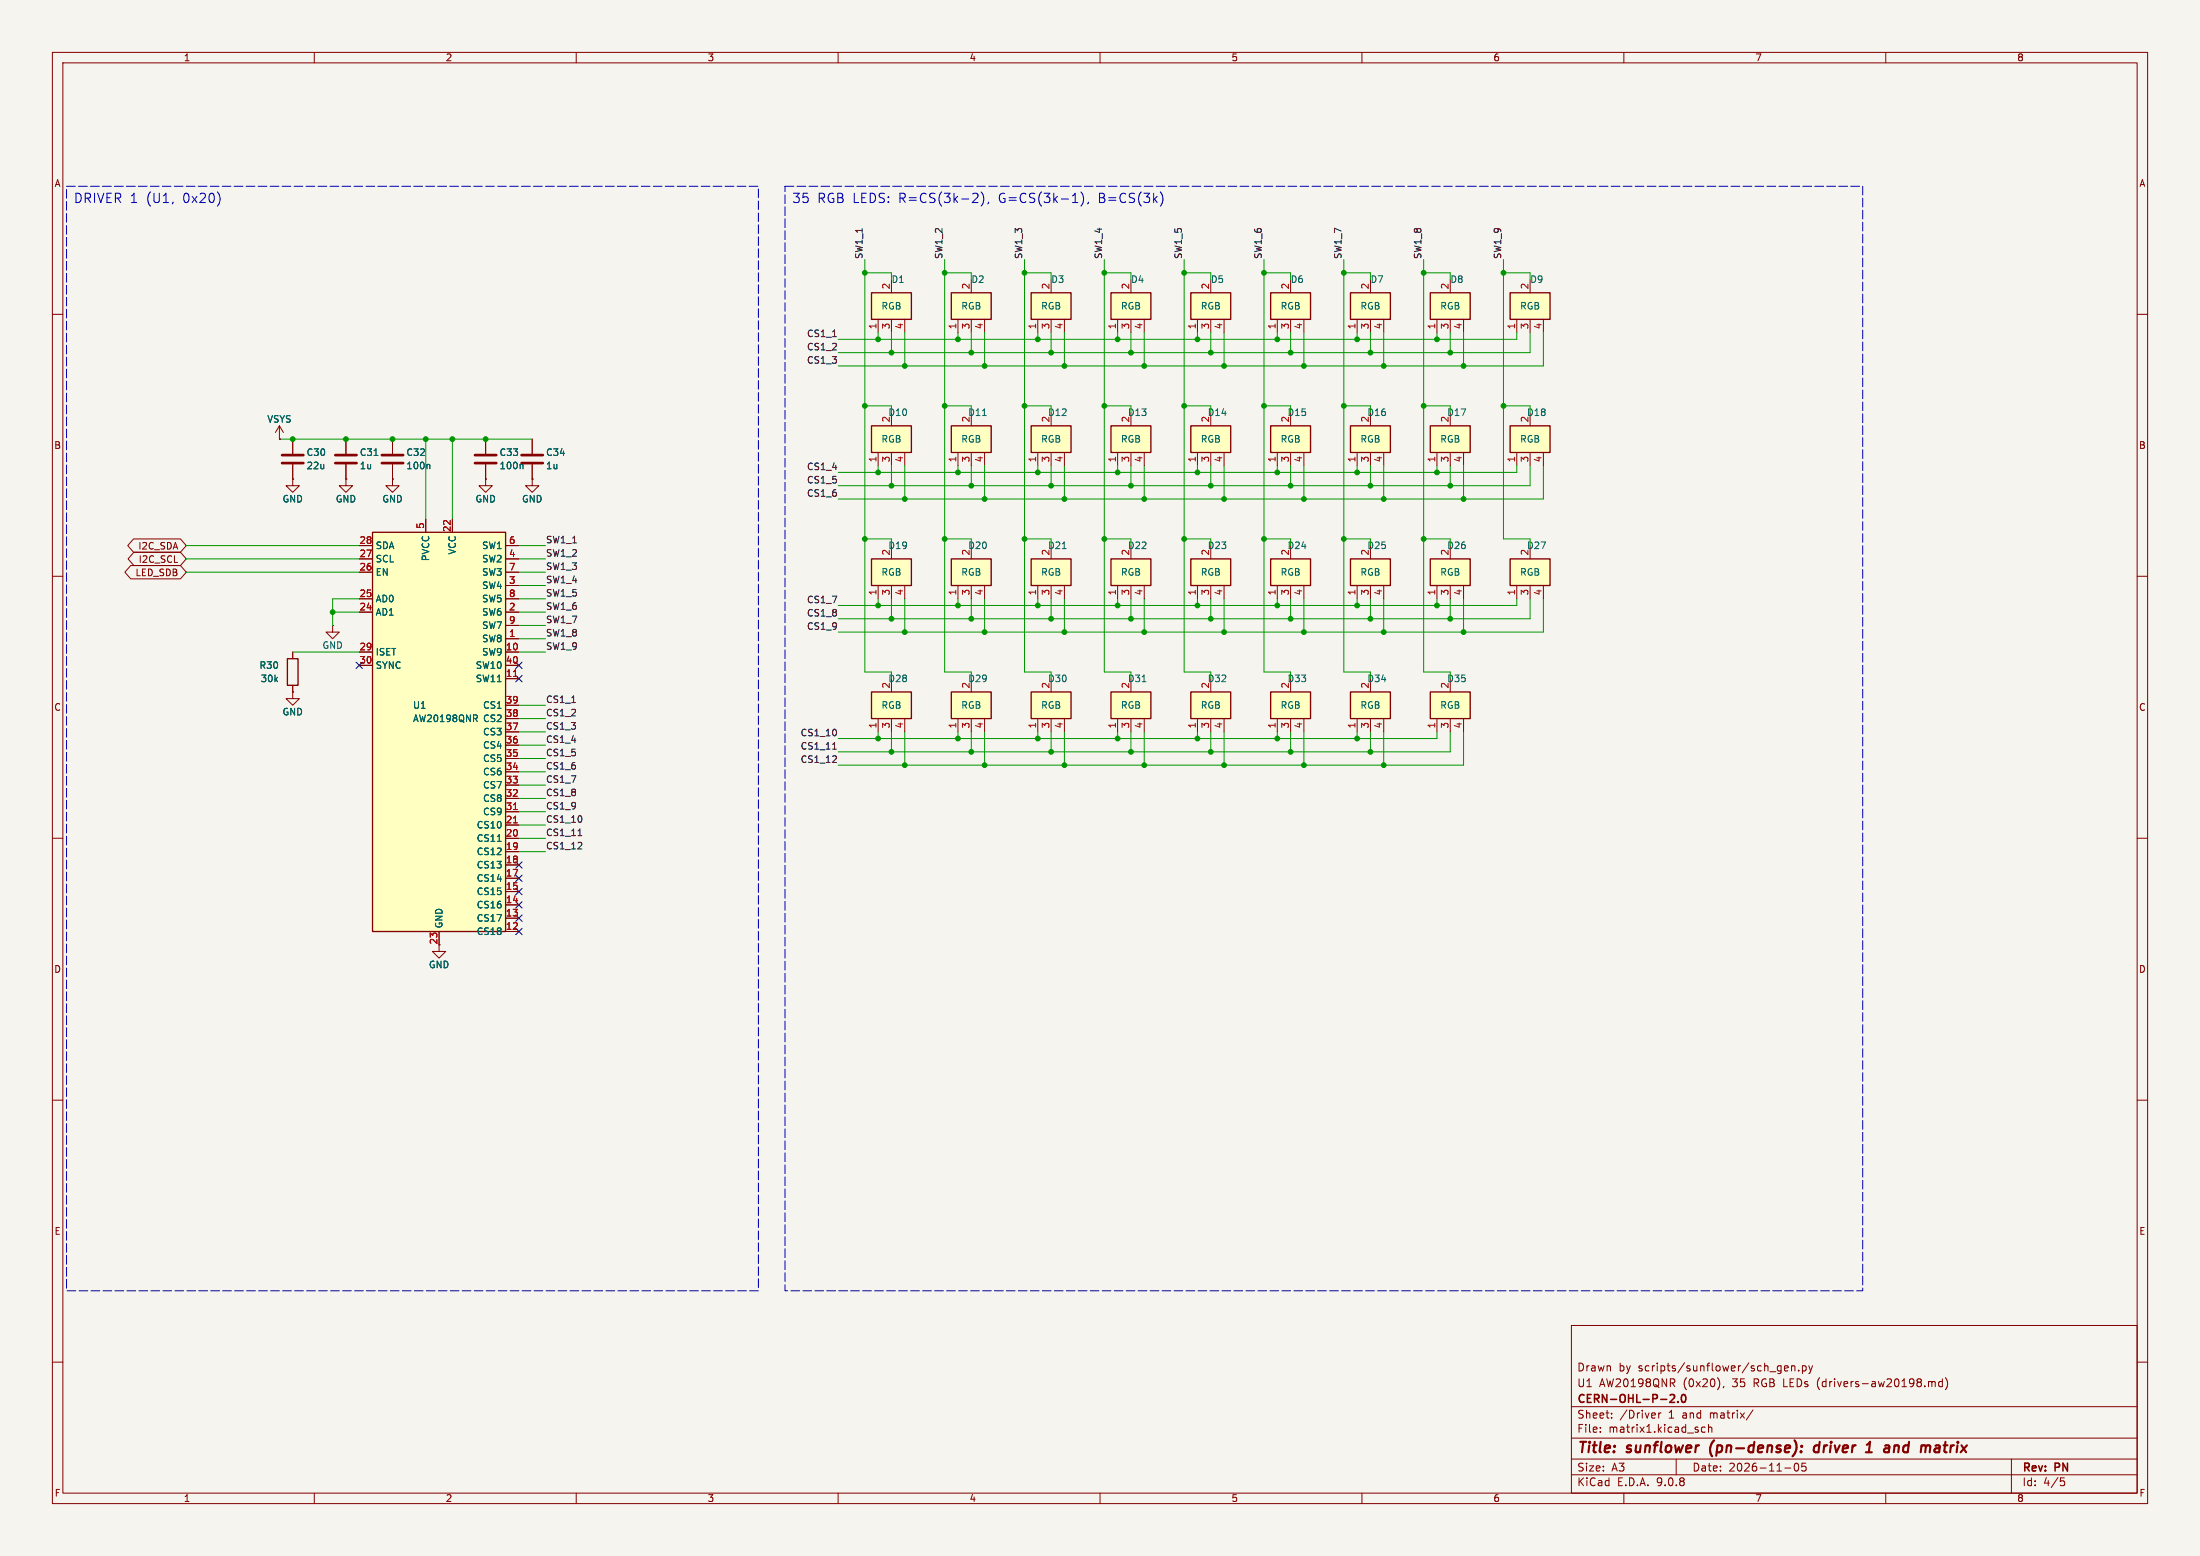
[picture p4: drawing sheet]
<svg xmlns="http://www.w3.org/2000/svg" width="420mm" height="297mm" viewBox="0 0 420 297" stroke-linecap="round" stroke-linejoin="round" font-family="sans-serif">
<path d="M0 0h420v297h-420z" fill="#f5f4ef" stroke="#f5f4ef" stroke-width=".19"/>
<g fill="none" stroke="#840000" stroke-width=".19">
<path d="M10 10h400v277h-400zM12 12h396v273h-396zM60 10v2M110 10v2M160 10v2M210 10v2M260 10v2M310 10v2M360 10v2M10 60h2M408 60h2M74.9 83.8v2.8"/>
<path d="M74.9 88.6v2.8M10 110h2M408 110h2M10 160h2M408 160h2M10 210h2M408 210h2M300 253h108v32h-108zM10 260h2M300 278.5h108M300 274.5h108M300 268.5h108"/>
<path d="M305.5 273.2v.2M305.5 272.5v.1M307.7 270.5v.2M307.7 269.8v.1M316.7 269.7v1M317.1 269.7l-.3 .1-.1 .2M320 278.5v3M325.5 272.5l-.4-.1-.3 .3 .1 .6h.6M326.2 272.5l.2-.1 .3 .1 .1 .9M326.2 271.9v1.5M329.1 264.6l-.2 .3M334.7 269.1l-1.3 1.9"/>
<path d="M340.7 261.2l.7-.2-.1-.2-.4-.1-.2 .2v.7h.6M342 260.8l.2-.1 .4 .1 .1 .9M342 260.7v1M342.7 279.4a.81 .81 0 0 0 .3 1.4l.2-.2 .2-.4-.2-.8M343.4 261.5v.2M344.1 260.8l.4-.1 .3 .3-.1 .6h-.6M344.1 260.7v1.5M344.7 279.3h-.7l-.1 .7 .3-.1h.5l.1 .2-.1 .5-.2 .2-.6-.2M345.3 260.7l.4 1M345.7 261.7l-.4 .5M346 260.7l-.3 1M368.2 263.8l.4-.1 .2 .2"/>
<path d="M368.8 263.9l.2-.2 .4 .1v.9M368.8 263.9v.8M370.8 263.8l-.4-.1-.3 .3 .1 .6h.6M370.8 263.2v1.5M371.4 263a1.72 1.72 0 0 1 0 2.3M384 278.5v6.5M408 260h2M60 285v2M110 285v2M160 285v2M210 285v2M260 285v2"/>
<path d="M300 281.5h108M310 285v2M340.7 280.2h1.2M360 285v2M393.4 282.1h.7M393.5 282.7h.4l.3 .2-.2 .6-.5 .1"/>
</g>
<path d="M326.5 276.3v1.1M343.8 277v.2M344 276l-.1 .2M347.3 276a.66 .66 0 0 0-1 .3l-.1 .5 .2 .3h.8M347.4 275.2l-.3 2M356.2 277.2h1.1M356.8 275.5l.2-.3-.2 2M361.7 275.9l-.2 1.3M362.3 275.9l-.6 .2M370.1 275.9l-.6 .1M370.1 276.4h-.5a.4 .4 0 0 0-.3 .4 .4 .4 0 0 0 .2 .4h.5" fill="none" stroke="#840000" stroke-width=".4"/>
<path d="M318.8 266.3l.6-.1 .2 .1 .1 .3-.9 1.1h.9M320.3 267.5v.2M321.1 266.3l.2-.1a.8 .8 0 0 1 .5 .7 .8 .8 0 0 1-.5 .8l-.2-.2-.1-.4z" fill="none" stroke="#840000" stroke-width=".3"/>
<path d="M72.9 86.9h4.1M72.9 88.4h4.1" fill="none" stroke="#840000" stroke-width=".51"/>
<path d="M81.9 88.6l.2 .2v.7" fill="none" stroke="#006464" stroke-width=".19"/>
<path d="M288.3 55.9h7.6v5.1h-7.6z" fill="#ffffc2"/>
<path d="M288.3 55.9h7.6v5.1h-7.6z" fill="none" stroke="#840000" stroke-width=".25"/>
<g fill="none" stroke="#840000" stroke-width=".19">
<path d="M292.1 53.3v2.6M289.6 61v2.5M292.1 61v2.5M294.6 61v2.5M92.7 91.4v1.3h1.3l-1.3 1.3-1.3-1.3h1.3M92.7 91.4h.1M92.7 83.8v2.8M92.7 88.6v2.8M101.6 91.4v1.3h1.3l-1.3 1.3-1.3-1.3h1.3M101.6 91.4h.1M63.5 119.4v1.3h1.3l-1.3 1.2-1.3-1.2h1.3M63.5 119.4h.1"/>
<path d="M55.9 132.1v1.3h1.2l-1.2 1.2-1.3-1.2h1.3M55.9 132.1h.1M83.8 180.3v1.3h1.3l-1.3 1.3-1.3-1.3h1.3"/>
</g>
<path d="M90.7 86.9h4M90.7 88.4h4" fill="none" stroke="#840000" stroke-width=".51"/>
<path d="M99.7 88.6l.1 .2v.7" fill="none" stroke="#006464" stroke-width=".19"/>
<path d="M71.1 101.6h25.4v76.2h-25.4z" fill="#ffffc2"/>
<path d="M71.1 101.6h25.4v76.2h-25.4zM54.9 125.7h2v5.1h-2z" fill="none" stroke="#840000" stroke-width=".25"/>
<g fill="none" stroke="#840000" stroke-width=".19">
<path d="M66 91.4v1.3h1.3l-1.3 1.3-1.2-1.3h1.2M66 91.4h.1M66 83.8v2.8M66 88.6v2.8M81.3 99.1v2.5M86.4 99.1v2.5M101.6 83.8v2.8M101.6 88.6v2.8M68.6 104.1h2.5M68.6 106.7h2.5M68.6 109.2h2.5M68.6 114.3h2.5"/>
<path d="M68.6 116.8h2.5M96.5 104.1h2.6M96.5 106.7h2.6M96.5 109.2h2.6M96.5 114.3h2.6M96.5 116.8h2.6M96.5 111.8h2.6M96.5 119.4h2.6M55.9 124.5v1.2M55.9 130.8v1.3M68.6 124.5h2.5M68.6 127h2.5"/>
<path d="M96.5 124.5h2.6M96.5 127h2.6M96.5 121.9h2.6M96.5 129.5h2.6M96.5 134.6h2.6M96.5 137.2h2.6M96.5 139.7h2.6M96.5 142.2h2.6M96.5 144.8h2.6M96.5 147.3h2.6M96.5 149.9h2.6M96.5 152.4h2.6"/>
<path d="M96.5 154.9h2.6M96.5 157.5h2.6M83.8 177.8v2.5M96.5 160h2.6M96.5 162.6h2.6M96.5 165.1h2.6M96.5 167.6h2.6M96.5 170.2h2.6M96.5 172.7h2.6M96.5 175.3h2.6M96.5 177.8h2.6"/>
</g>
<path d="M98 129.1h.8M98 154.5h.8M98 157.1h.8" fill="none" stroke="#a90000" stroke-width=".19"/>
<path d="M71.4 86.9h.7M90.7 137.1l.4 .6M90.9 136.5l.2 .2v.3l-.2 .1M94.9 160.6h.8" fill="none" stroke="#006464" stroke-width=".19"/>
<path d="M64 86.9h4.1M64 88.4h4.1M99.6 86.9h4M99.6 88.4h4" fill="none" stroke="#840000" stroke-width=".51"/>
<path d="M181.6 106.7h7.6v5.1h-7.6z" fill="#ffffc2"/>
<path d="M181.6 106.7h7.6v5.1h-7.6z" fill="none" stroke="#840000" stroke-width=".25"/>
<g fill="none" stroke="#840000" stroke-width=".19">
<path d="M53.3 83.8h.1M53.3 81.3l-.7 1.3M53.3 81.3l.8 1.3M53.3 81.3v2.5M55.9 91.4v1.3h1.2l-1.2 1.3-1.3-1.3h1.3M55.9 91.4h.1M55.9 83.8v2.8M55.9 88.6v2.8M74.9 91.4v1.3h1.3l-1.3 1.3-1.2-1.3h1.2M74.9 91.4h.1M182.9 111.8v2.5M185.4 104.1v2.6"/>
<path d="M185.4 111.8v2.5M188 111.8v2.5"/>
</g>
<path d="M53.8 86.9h4.1M53.8 88.4h4.1" fill="none" stroke="#840000" stroke-width=".51"/>
<path d="M166.4 55.9h7.6v5.1h-7.6z" fill="#ffffc2"/>
<path d="M166.4 55.9h7.6v5.1h-7.6z" fill="none" stroke="#840000" stroke-width=".25"/>
<path d="M170.2 53.3v2.6M167.6 61v2.5M170.2 61v2.5M172.7 61v2.5" fill="none" stroke="#840000" stroke-width=".19"/>
<path d="M212.1 106.7h7.6v5.1h-7.6z" fill="#ffffc2"/>
<path d="M212.1 106.7h7.6v5.1h-7.6z" fill="none" stroke="#840000" stroke-width=".25"/>
<path d="M213.4 111.8v2.5M215.9 104.1v2.6M215.9 111.8v2.5M218.4 111.8v2.5" fill="none" stroke="#840000" stroke-width=".19"/>
<path d="M196.8 132.1h7.7v5.1h-7.7z" fill="#ffffc2"/>
<path d="M196.8 132.1h7.7v5.1h-7.7z" fill="none" stroke="#840000" stroke-width=".25"/>
<path d="M198.1 137.2v2.5M200.7 129.5v2.6M200.7 137.2v2.5M203.2 137.2v2.5" fill="none" stroke="#840000" stroke-width=".19"/>
<path d="M166.4 81.3h7.6v5.1h-7.6z" fill="#ffffc2"/>
<path d="M166.4 81.3h7.6v5.1h-7.6z" fill="none" stroke="#840000" stroke-width=".25"/>
<path d="M170.2 78.7v2.6M167.6 86.4v2.5M170.2 86.4v2.5M172.7 86.4v2.5" fill="none" stroke="#840000" stroke-width=".19"/>
<path d="M181.6 132.1h7.6v5.1h-7.6z" fill="#ffffc2"/>
<path d="M181.6 132.1h7.6v5.1h-7.6z" fill="none" stroke="#840000" stroke-width=".25"/>
<path d="M182.9 137.2v2.5M185.4 129.5v2.6M185.4 137.2v2.5M188 137.2v2.5" fill="none" stroke="#840000" stroke-width=".19"/>
<path d="M212.1 132.1h7.6v5.1h-7.6z" fill="#ffffc2"/>
<path d="M212.1 132.1h7.6v5.1h-7.6z" fill="none" stroke="#840000" stroke-width=".25"/>
<path d="M213.4 137.2v2.5M215.9 129.5v2.6M215.9 137.2v2.5M218.4 137.2v2.5" fill="none" stroke="#840000" stroke-width=".19"/>
<path d="M218 130.1h.8" fill="none" stroke="#006464" stroke-width=".19"/>
<path d="M196.8 81.3h7.7v5.1h-7.7z" fill="#ffffc2"/>
<path d="M196.8 81.3h7.7v5.1h-7.7z" fill="none" stroke="#840000" stroke-width=".25"/>
<path d="M200.7 78.7v2.6M198.1 86.4v2.5M200.7 86.4v2.5M203.2 86.4v2.5" fill="none" stroke="#840000" stroke-width=".19"/>
<path d="M196.8 106.7h7.7v5.1h-7.7z" fill="#ffffc2"/>
<path d="M196.8 106.7h7.7v5.1h-7.7z" fill="none" stroke="#840000" stroke-width=".25"/>
<path d="M198.1 111.8v2.5M200.7 104.1v2.6M200.7 111.8v2.5M203.2 111.8v2.5" fill="none" stroke="#840000" stroke-width=".19"/>
<path d="M202.8 104.7h.7" fill="none" stroke="#006464" stroke-width=".19"/>
<path d="M257.8 55.9h7.6v5.1h-7.6z" fill="#ffffc2"/>
<path d="M257.8 55.9h7.6v5.1h-7.6z" fill="none" stroke="#840000" stroke-width=".25"/>
<path d="M261.6 53.3v2.6M259.1 61v2.5M261.6 61v2.5M264.2 61v2.5" fill="none" stroke="#840000" stroke-width=".19"/>
<path d="M181.6 55.9h7.6v5.1h-7.6z" fill="#ffffc2"/>
<path d="M181.6 55.9h7.6v5.1h-7.6z" fill="none" stroke="#840000" stroke-width=".25"/>
<path d="M185.4 53.3v2.6M182.9 61v2.5M185.4 61v2.5M188 61v2.5" fill="none" stroke="#840000" stroke-width=".19"/>
<path d="M288.3 106.7h7.6v5.1h-7.6z" fill="#ffffc2"/>
<path d="M288.3 106.7h7.6v5.1h-7.6z" fill="none" stroke="#840000" stroke-width=".25"/>
<path d="M289.6 111.8v2.5M292.1 104.1v2.6M292.1 111.8v2.5M294.6 111.8v2.5" fill="none" stroke="#840000" stroke-width=".19"/>
<path d="M257.8 106.7h7.6v5.1h-7.6z" fill="#ffffc2"/>
<path d="M257.8 106.7h7.6v5.1h-7.6z" fill="none" stroke="#840000" stroke-width=".25"/>
<path d="M259.1 111.8v2.5M261.6 104.1v2.6M261.6 111.8v2.5M264.2 111.8v2.5" fill="none" stroke="#840000" stroke-width=".19"/>
<path d="M227.3 106.7h7.6v5.1h-7.6z" fill="#ffffc2"/>
<path d="M227.3 106.7h7.6v5.1h-7.6z" fill="none" stroke="#840000" stroke-width=".25"/>
<path d="M228.6 111.8v2.5M231.1 104.1v2.6M231.1 111.8v2.5M233.7 111.8v2.5" fill="none" stroke="#840000" stroke-width=".19"/>
<path d="M242.6 106.7h7.6v5.1h-7.6z" fill="#ffffc2"/>
<path d="M242.6 106.7h7.6v5.1h-7.6z" fill="none" stroke="#840000" stroke-width=".25"/>
<path d="M243.8 111.8v2.5M246.4 104.1v2.6M246.4 111.8v2.5M248.9 111.8v2.5" fill="none" stroke="#840000" stroke-width=".19"/>
<path d="M227.3 132.1h7.6v5.1h-7.6z" fill="#ffffc2"/>
<path d="M227.3 132.1h7.6v5.1h-7.6z" fill="none" stroke="#840000" stroke-width=".25"/>
<path d="M228.6 137.2v2.5M231.1 129.5v2.6M231.1 137.2v2.5M233.7 137.2v2.5" fill="none" stroke="#840000" stroke-width=".19"/>
<path d="M242.6 132.1h7.6v5.1h-7.6z" fill="#ffffc2"/>
<path d="M242.6 132.1h7.6v5.1h-7.6z" fill="none" stroke="#840000" stroke-width=".25"/>
<path d="M243.8 137.2v2.5M246.4 129.5v2.6M246.4 137.2v2.5M248.9 137.2v2.5" fill="none" stroke="#840000" stroke-width=".19"/>
<path d="M273 106.7h7.7v5.1h-7.7z" fill="#ffffc2"/>
<path d="M273 106.7h7.7v5.1h-7.7z" fill="none" stroke="#840000" stroke-width=".25"/>
<path d="M274.3 111.8v2.5M276.9 104.1v2.6M276.9 111.8v2.5M279.4 111.8v2.5" fill="none" stroke="#840000" stroke-width=".19"/>
<path d="M257.8 132.1h7.6v5.1h-7.6z" fill="#ffffc2"/>
<path d="M257.8 132.1h7.6v5.1h-7.6z" fill="none" stroke="#840000" stroke-width=".25"/>
<path d="M259.1 137.2v2.5M261.6 129.5v2.6M261.6 137.2v2.5M264.2 137.2v2.5" fill="none" stroke="#840000" stroke-width=".19"/>
<path d="M257.8 81.3h7.6v5.1h-7.6z" fill="#ffffc2"/>
<path d="M257.8 81.3h7.6v5.1h-7.6z" fill="none" stroke="#840000" stroke-width=".25"/>
<path d="M261.6 78.7v2.6M259.1 86.4v2.5M261.6 86.4v2.5M264.2 86.4v2.5" fill="none" stroke="#840000" stroke-width=".19"/>
<path d="M273 132.1h7.7v5.1h-7.7z" fill="#ffffc2"/>
<path d="M273 132.1h7.7v5.1h-7.7z" fill="none" stroke="#840000" stroke-width=".25"/>
<path d="M274.3 137.2v2.5M276.9 129.5v2.6M276.9 137.2v2.5M279.4 137.2v2.5" fill="none" stroke="#840000" stroke-width=".19"/>
<path d="M288.3 81.3h7.6v5.1h-7.6z" fill="#ffffc2"/>
<path d="M288.3 81.3h7.6v5.1h-7.6z" fill="none" stroke="#840000" stroke-width=".25"/>
<path d="M292.1 78.7v2.6M289.6 86.4v2.5M292.1 86.4v2.5M294.6 86.4v2.5" fill="none" stroke="#840000" stroke-width=".19"/>
<path d="M227.3 81.3h7.6v5.1h-7.6z" fill="#ffffc2"/>
<path d="M227.3 81.3h7.6v5.1h-7.6z" fill="none" stroke="#840000" stroke-width=".25"/>
<path d="M231.1 78.7v2.6M228.6 86.4v2.5M231.1 86.4v2.5M233.7 86.4v2.5" fill="none" stroke="#840000" stroke-width=".19"/>
<path d="M196.8 55.9h7.7v5.1h-7.7z" fill="#ffffc2"/>
<path d="M196.8 55.9h7.7v5.1h-7.7z" fill="none" stroke="#840000" stroke-width=".25"/>
<path d="M200.7 53.3v2.6M198.1 61v2.5M200.7 61v2.5M203.2 61v2.5" fill="none" stroke="#840000" stroke-width=".19"/>
<path d="M242.6 81.3h7.6v5.1h-7.6z" fill="#ffffc2"/>
<path d="M242.6 81.3h7.6v5.1h-7.6z" fill="none" stroke="#840000" stroke-width=".25"/>
<path d="M246.4 78.7v2.6M243.8 86.4v2.5M246.4 86.4v2.5M248.9 86.4v2.5" fill="none" stroke="#840000" stroke-width=".19"/>
<path d="M212.1 55.9h7.6v5.1h-7.6z" fill="#ffffc2"/>
<path d="M212.1 55.9h7.6v5.1h-7.6z" fill="none" stroke="#840000" stroke-width=".25"/>
<path d="M215.9 53.3v2.6M213.4 61v2.5M215.9 61v2.5M218.4 61v2.5" fill="none" stroke="#840000" stroke-width=".19"/>
<path d="M227.3 55.9h7.6v5.1h-7.6z" fill="#ffffc2"/>
<path d="M227.3 55.9h7.6v5.1h-7.6z" fill="none" stroke="#840000" stroke-width=".25"/>
<path d="M231.1 53.3v2.6M228.6 61v2.5M231.1 61v2.5M233.7 61v2.5" fill="none" stroke="#840000" stroke-width=".19"/>
<path d="M166.4 132.1h7.6v5.1h-7.6z" fill="#ffffc2"/>
<path d="M166.4 132.1h7.6v5.1h-7.6z" fill="none" stroke="#840000" stroke-width=".25"/>
<path d="M167.6 137.2v2.5M170.2 129.5v2.6M170.2 137.2v2.5M172.7 137.2v2.5" fill="none" stroke="#840000" stroke-width=".19"/>
<path d="M212.1 81.3h7.6v5.1h-7.6z" fill="#ffffc2"/>
<path d="M212.1 81.3h7.6v5.1h-7.6z" fill="none" stroke="#840000" stroke-width=".25"/>
<path d="M215.9 78.7v2.6M213.4 86.4v2.5M215.9 86.4v2.5M218.4 86.4v2.5" fill="none" stroke="#840000" stroke-width=".19"/>
<path d="M242.6 55.9h7.6v5.1h-7.6z" fill="#ffffc2"/>
<path d="M242.6 55.9h7.6v5.1h-7.6z" fill="none" stroke="#840000" stroke-width=".25"/>
<path d="M246.4 53.3v2.6M243.8 61v2.5M246.4 61v2.5M248.9 61v2.5" fill="none" stroke="#840000" stroke-width=".19"/>
<path d="M166.4 106.7h7.6v5.1h-7.6z" fill="#ffffc2"/>
<path d="M166.4 106.7h7.6v5.1h-7.6z" fill="none" stroke="#840000" stroke-width=".25"/>
<path d="M167.6 111.8v2.5M170.2 104.1v2.6M170.2 111.8v2.5M172.7 111.8v2.5" fill="none" stroke="#840000" stroke-width=".19"/>
<path d="M181.6 81.3h7.6v5.1h-7.6z" fill="#ffffc2"/>
<path d="M181.6 81.3h7.6v5.1h-7.6z" fill="none" stroke="#840000" stroke-width=".25"/>
<path d="M185.4 78.7v2.6M182.9 86.4v2.5M185.4 86.4v2.5M188 86.4v2.5" fill="none" stroke="#840000" stroke-width=".19"/>
<path d="M187.6 79.3h.7" fill="none" stroke="#006464" stroke-width=".19"/>
<path d="M273 55.9h7.7v5.1h-7.7z" fill="#ffffc2"/>
<path d="M273 55.9h7.7v5.1h-7.7z" fill="none" stroke="#840000" stroke-width=".25"/>
<path d="M276.9 53.3v2.6M274.3 61v2.5M276.9 61v2.5M279.4 61v2.5" fill="none" stroke="#840000" stroke-width=".19"/>
<path d="M273 81.3h7.7v5.1h-7.7z" fill="#ffffc2"/>
<path d="M273 81.3h7.7v5.1h-7.7z" fill="none" stroke="#840000" stroke-width=".25"/>
<g fill="none" stroke="#840000" stroke-width=".19">
<path d="M276.9 78.7v2.6M53.3 83.8h.1M55.9 91.4h.1M55.9 83.8v2.8M55.9 88.6v2.8M66 91.4h.1M66 83.8v2.8M66 88.6v2.8M74.9 91.4h.1M74.9 83.8v2.8M74.9 88.6v2.8M81.3 99.1v2.5"/>
<path d="M86.4 99.1v2.5M92.7 91.4h.1M92.7 83.8v2.8M92.7 88.6v2.8M101.6 91.4h.1M101.6 83.8v2.8M101.6 88.6v2.8M274.3 86.4v2.5M276.9 86.4v2.5M279.4 86.4v2.5M25 107.9h9.4l1.2 1.3-1.2 1.3h-9.4l-1.2-1.3zM25.5 102.9h8.9l1.2 1.2-1.2 1.3h-8.9l-1.1-1.3z"/>
<path d="M25.6 105.4h8.8l1.2 1.3-1.2 1.3h-8.8l-1.2-1.3zM68.6 104.1h2.5M68.6 106.7h2.5M68.6 109.2h2.5M68.6 114.3h2.5M68.6 116.8h2.5M96.5 104.1h2.6M96.5 106.7h2.6M96.5 109.2h2.6M96.5 114.3h2.6M96.5 116.8h2.6M96.5 111.8h2.6"/>
<path d="M96.5 119.4h2.6M55.9 132.1h.1M55.9 124.5v1.2M55.9 130.8v1.3M68.6 124.5h2.5M68.6 127h2.5M96.5 124.5h2.6M96.5 127h2.6M96.5 121.9h2.6M96.5 129.5h2.6M96.5 134.6h2.6M96.5 137.2h2.6"/>
<path d="M96.5 139.7h2.6M96.5 142.2h2.6M96.5 144.8h2.6M96.5 147.3h2.6M96.5 149.9h2.6M96.5 152.4h2.6M96.5 154.9h2.6M96.5 157.5h2.6M83.8 177.8v2.5M96.5 160h2.6M96.5 162.6h2.6M96.5 165.1h2.6"/>
<path d="M96.5 167.6h2.6M96.5 170.2h2.6M96.5 172.7h2.6M96.5 175.3h2.6M96.5 177.8h2.6"/>
</g>
<path d="M159 64.3h.7M109.1 134.1h.8M110.3 159.5h.8M158.9 145.5h.8M159 143h.7M159.6 144.4v.4M110.3 162h.8M111 160.9v.4" fill="none" stroke="#0f0f0f" stroke-width=".19"/>
<g fill="none" stroke="#009600" stroke-width=".19">
<path d="M165.1 49.5v78.8h5.1v1.2M165.1 52.1h5.1v1.2M180.3 49.5v78.8h5.1v1.2M180.3 52.1h5.1v1.2M195.6 49.5v78.8h5.1v1.2M195.6 52.1h5.1v1.2M210.8 52.1h5.1v1.2M210.8 49.5v78.8h5.1v1.2M226.1 52.1h5v1.2M226.1 49.5v78.8h5v1.2M241.3 49.5v78.8h5.1v1.2M241.3 52.1h5.1v1.2"/>
<path d="M256.5 49.5v78.8h5.1v1.2M256.5 52.1h5.1v1.2M271.8 52.1h5.1v1.2M271.8 49.5v78.8h5.1v1.2M287 49.5v53.4h5.1v1.2M287 52.1h5.1v1.2M165.1 77.5h5.1v1.2M167.6 63.5v1.3M170.2 63.5v3.8M172.7 63.5v6.4M180.3 77.5h5.1v1.2M182.9 63.5v1.3"/>
<path d="M185.4 63.5v3.8M188 63.5v6.4M195.6 77.5h5.1v1.2M198.1 63.5v1.3M200.7 63.5v3.8M203.2 63.5v6.4M210.8 77.5h5.1v1.2M213.4 63.5v1.3M215.9 63.5v3.8M218.4 63.5v6.4M226.1 77.5h5v1.2M228.6 63.5v1.3"/>
<path d="M231.1 63.5v3.8M233.7 63.5v6.4M241.3 77.5h5.1v1.2M243.8 63.5v1.3M246.4 63.5v3.8M248.9 63.5v6.4M256.5 77.5h5.1v1.2M259.1 63.5v1.3M261.6 63.5v3.8M264.2 63.5v6.4M271.8 77.5h5.1v1.2M274.3 63.5v1.3"/>
<path d="M276.9 63.5v3.8M279.4 63.5v6.4M287 77.5h5.1v1.2M289.6 63.5v1.3h-129.6M292.1 63.5v3.8h-132.1M294.6 63.5v6.4h-134.6M53.3 83.8h48.3M81.3 83.8v15.3M86.4 83.8v15.3M167.6 88.9v1.3M170.2 88.9v3.8M172.7 88.9v6.4"/>
<path d="M182.9 88.9v1.3M185.4 88.9v3.8M188 88.9v6.4M198.1 88.9v1.3M200.7 88.9v3.8M203.2 88.9v6.4M213.4 88.9v1.3M215.9 88.9v3.8M218.4 88.9v6.4M228.6 88.9v1.3M231.1 88.9v3.8M233.7 88.9v6.4"/>
<path d="M243.8 88.9v1.3M246.4 88.9v3.8M248.9 88.9v6.4M259.1 88.9v1.3M261.6 88.9v3.8M264.2 88.9v6.4M274.3 88.9v1.3M276.9 88.9v3.8M279.4 88.9v6.4M289.6 88.9v1.3h-129.6M292.1 88.9v3.8h-132.1M294.6 88.9v6.4h-134.6"/>
<path d="M35.6 109.2h33M35.6 106.7h33M35.6 104.1h33M63.5 116.8h5.1M68.6 114.3h-5.1v5.1M99.1 116.8h5M99.1 114.3h5M99.1 109.2h5M99.1 106.7h5M99.1 104.1h5M99.1 119.4h5M99.1 111.8h5"/>
<path d="M165.1 102.9h5.1v1.2M167.6 114.3v1.3M170.2 114.3v3.8M172.7 114.3v6.4M180.3 102.9h5.1v1.2M182.9 114.3v1.3M185.4 114.3v3.8M188 114.3v6.4M195.6 102.9h5.1v1.2M198.1 114.3v1.3M200.7 114.3v3.8M203.2 114.3v6.4"/>
<path d="M210.8 102.9h5.1v1.2M213.4 114.3v1.3M215.9 114.3v3.8M218.4 114.3v6.4M226.1 102.9h5v1.2M228.6 114.3v1.3M231.1 114.3v3.8M233.7 114.3v6.4M241.3 102.9h5.1v1.2M243.8 114.3v1.3M246.4 114.3v3.8M248.9 114.3v6.4"/>
<path d="M256.5 102.9h5.1v1.2M259.1 114.3v1.3M261.6 114.3v3.8M264.2 114.3v6.4M271.8 102.9h5.1v1.2M274.3 114.3v1.3M276.9 114.3v3.8M279.4 114.3v6.4M289.6 114.3v1.3h-129.6M292.1 114.3v3.8h-132.1M294.6 114.3v6.4h-134.6M55.9 124.5h12.7"/>
<path d="M99.1 124.5h5M99.1 139.7h5M99.1 137.2h5M99.1 134.6h5M99.1 121.9h5M167.6 139.7v1.3M170.2 139.7v3.8M172.7 139.7v6.4M182.9 139.7v1.3M185.4 139.7v3.8M188 139.7v6.4M198.1 139.7v1.3"/>
<path d="M200.7 139.7v3.8M203.2 139.7v6.4M213.4 139.7v1.3M215.9 139.7v3.8M218.4 139.7v6.4M228.6 139.7v1.3M231.1 139.7v3.8M233.7 139.7v6.4M243.8 139.7v1.3M246.4 139.7v3.8M248.9 139.7v6.4M259.1 139.7v1.3"/>
<path d="M261.6 139.7v3.8M264.2 139.7v6.4M274.3 139.7v1.3h-114.3M276.9 139.7v3.8h-116.9M279.4 139.7v6.4h-119.4M99.1 157.5h5M99.1 154.9h5M99.1 152.4h5M99.1 149.9h5M99.1 147.3h5M99.1 144.8h5M99.1 142.2h5"/>
<path d="M99.1 162.6h5M99.1 160h5"/>
</g>
<g fill="none" stroke="#000084" stroke-width=".19">
<path d="M68 126.4l1.2 1.2M69.2 126.4l-1.2 1.2M98.5 126.4l1.2 1.2M98.5 128.9l1.2 1.2M99.7 126.4l-1.2 1.2M99.7 128.9l-1.2 1.2M98.5 167l1.2 1.2M98.5 177.2l1.2 1.2M98.5 174.7l1.2 1.2M98.5 172.1l1.2 1.2M98.5 169.6l1.2 1.2M98.5 164.5l1.2 1.2"/>
<path d="M99.7 167l-1.2 1.2M99.7 177.2l-1.2 1.2M99.7 174.7l-1.2 1.2M99.7 172.1l-1.2 1.2M99.7 169.6l-1.2 1.2M99.7 164.5l-1.2 1.2"/>
</g>
<path d="M41.8 37l.2 .8-.2 1.2M185.9 36.9l.6 .1 .2 .4-.1 .2-1 1.1h1.1M187.3 36.6a2.04 2.04 0 0 1 0 2.7M188.7 38.6l-.1 .3M204.7 38.7h1.1M206.3 36.6a2.04 2.04 0 0 1 0 2.7M207.8 38.6l-.2 .3M221.5 36.6a2.04 2.04 0 0 1 0 2.7" fill="none" stroke="#0000c2" stroke-width=".19"/>
<path d="M12.7 35.6h132.1v210.8h-132.1zM149.9 35.6h205.7v210.8h-205.7z" fill="none" stroke="#0000c2" stroke-width=".19" stroke-dasharray="1.7 .6"/>
<path d="M71.4 86.9h.7M81.9 88.6l.2 .2v.7M99.7 88.6l.1 .2v.7M90.7 137.1l.4 .6M90.9 136.5l.2 .2v.3l-.2 .1M94.9 160.6h.8" fill="none" stroke="#006464" stroke-width=".19"/>
<path d="M98 129.1h.8M98 154.5h.8M98 157.1h.8" fill="none" stroke="#a90000" stroke-width=".19"/>
<g fill="#009600" stroke="#009600" stroke-width=".19">
<circle cx="172.7" cy="95.3" r=".46"/>
<circle cx="165.1" cy="102.9" r=".46"/>
<circle cx="180.3" cy="102.9" r=".46"/>
<circle cx="182.9" cy="115.6" r=".46"/>
<circle cx="185.4" cy="118.1" r=".46"/>
<circle cx="172.7" cy="120.7" r=".46"/>
<circle cx="167.6" cy="141" r=".46"/>
<circle cx="167.6" cy="115.6" r=".46"/>
<circle cx="170.2" cy="118.1" r=".46"/>
<circle cx="182.9" cy="141" r=".46"/>
<circle cx="185.4" cy="143.5" r=".46"/>
<circle cx="170.2" cy="143.5" r=".46"/>
<circle cx="172.7" cy="146.1" r=".46"/>
<circle cx="55.9" cy="83.8" r=".46"/>
<circle cx="66" cy="83.8" r=".46"/>
<circle cx="92.7" cy="83.8" r=".46"/>
<circle cx="81.3" cy="83.8" r=".46"/>
<circle cx="86.4" cy="83.8" r=".46"/>
<circle cx="74.9" cy="83.8" r=".46"/>
<circle cx="172.7" cy="69.9" r=".46"/>
<circle cx="165.1" cy="77.5" r=".46"/>
<circle cx="170.2" cy="92.7" r=".46"/>
<circle cx="182.9" cy="90.2" r=".46"/>
<circle cx="185.4" cy="92.7" r=".46"/>
<circle cx="167.6" cy="90.2" r=".46"/>
<circle cx="167.6" cy="64.8" r=".46"/>
<circle cx="182.9" cy="64.8" r=".46"/>
<circle cx="170.2" cy="67.3" r=".46"/>
<circle cx="165.1" cy="52.1" r=".46"/>
<circle cx="180.3" cy="52.1" r=".46"/>
<circle cx="185.4" cy="67.3" r=".46"/>
<circle cx="180.3" cy="77.5" r=".46"/>
<circle cx="63.5" cy="116.8" r=".46"/>
<circle cx="188" cy="69.9" r=".46"/>
<circle cx="264.2" cy="146.1" r=".46"/>
<circle cx="261.6" cy="118.1" r=".46"/>
<circle cx="276.9" cy="118.1" r=".46"/>
<circle cx="188" cy="120.7" r=".46"/>
<circle cx="203.2" cy="120.7" r=".46"/>
<circle cx="218.4" cy="120.7" r=".46"/>
<circle cx="233.7" cy="120.7" r=".46"/>
<circle cx="248.9" cy="120.7" r=".46"/>
<circle cx="264.2" cy="120.7" r=".46"/>
<circle cx="279.4" cy="120.7" r=".46"/>
<circle cx="241.3" cy="102.9" r=".46"/>
<circle cx="198.1" cy="141" r=".46"/>
<circle cx="213.4" cy="141" r=".46"/>
<circle cx="228.6" cy="141" r=".46"/>
<circle cx="243.8" cy="141" r=".46"/>
<circle cx="259.1" cy="141" r=".46"/>
<circle cx="200.7" cy="143.5" r=".46"/>
<circle cx="215.9" cy="143.5" r=".46"/>
<circle cx="231.1" cy="143.5" r=".46"/>
<circle cx="246.4" cy="143.5" r=".46"/>
<circle cx="261.6" cy="143.5" r=".46"/>
<circle cx="188" cy="146.1" r=".46"/>
<circle cx="203.2" cy="146.1" r=".46"/>
<circle cx="218.4" cy="146.1" r=".46"/>
<circle cx="233.7" cy="146.1" r=".46"/>
<circle cx="248.9" cy="146.1" r=".46"/>
<circle cx="213.4" cy="64.8" r=".46"/>
<circle cx="228.6" cy="64.8" r=".46"/>
<circle cx="243.8" cy="64.8" r=".46"/>
<circle cx="259.1" cy="64.8" r=".46"/>
<circle cx="279.4" cy="69.9" r=".46"/>
<circle cx="195.6" cy="52.1" r=".46"/>
<circle cx="210.8" cy="52.1" r=".46"/>
<circle cx="226.1" cy="52.1" r=".46"/>
<circle cx="241.3" cy="52.1" r=".46"/>
<circle cx="256.5" cy="52.1" r=".46"/>
<circle cx="271.8" cy="52.1" r=".46"/>
<circle cx="287" cy="52.1" r=".46"/>
<circle cx="243.8" cy="90.2" r=".46"/>
<circle cx="259.1" cy="90.2" r=".46"/>
<circle cx="274.3" cy="90.2" r=".46"/>
<circle cx="287" cy="77.5" r=".46"/>
<circle cx="279.4" cy="95.3" r=".46"/>
<circle cx="243.8" cy="115.6" r=".46"/>
<circle cx="259.1" cy="115.6" r=".46"/>
<circle cx="274.3" cy="115.6" r=".46"/>
<circle cx="256.5" cy="102.9" r=".46"/>
<circle cx="271.8" cy="102.9" r=".46"/>
<circle cx="274.3" cy="64.8" r=".46"/>
<circle cx="200.7" cy="67.3" r=".46"/>
<circle cx="215.9" cy="67.3" r=".46"/>
<circle cx="231.1" cy="67.3" r=".46"/>
<circle cx="246.4" cy="67.3" r=".46"/>
<circle cx="261.6" cy="67.3" r=".46"/>
<circle cx="198.1" cy="64.8" r=".46"/>
<circle cx="203.2" cy="69.9" r=".46"/>
<circle cx="218.4" cy="69.9" r=".46"/>
<circle cx="233.7" cy="69.9" r=".46"/>
<circle cx="200.7" cy="92.7" r=".46"/>
<circle cx="215.9" cy="92.7" r=".46"/>
<circle cx="231.1" cy="92.7" r=".46"/>
<circle cx="246.4" cy="92.7" r=".46"/>
<circle cx="261.6" cy="92.7" r=".46"/>
<circle cx="276.9" cy="92.7" r=".46"/>
<circle cx="188" cy="95.3" r=".46"/>
<circle cx="203.2" cy="95.3" r=".46"/>
<circle cx="218.4" cy="95.3" r=".46"/>
<circle cx="233.7" cy="95.3" r=".46"/>
<circle cx="248.9" cy="95.3" r=".46"/>
<circle cx="264.2" cy="95.3" r=".46"/>
<circle cx="198.1" cy="90.2" r=".46"/>
<circle cx="213.4" cy="90.2" r=".46"/>
<circle cx="228.6" cy="90.2" r=".46"/>
<circle cx="210.8" cy="77.5" r=".46"/>
<circle cx="226.1" cy="77.5" r=".46"/>
<circle cx="276.9" cy="67.3" r=".46"/>
<circle cx="248.9" cy="69.9" r=".46"/>
<circle cx="264.2" cy="69.9" r=".46"/>
<circle cx="241.3" cy="77.5" r=".46"/>
<circle cx="256.5" cy="77.5" r=".46"/>
<circle cx="271.8" cy="77.5" r=".46"/>
<circle cx="195.6" cy="77.5" r=".46"/>
<circle cx="198.1" cy="115.6" r=".46"/>
<circle cx="213.4" cy="115.6" r=".46"/>
<circle cx="228.6" cy="115.6" r=".46"/>
<circle cx="195.6" cy="102.9" r=".46"/>
<circle cx="210.8" cy="102.9" r=".46"/>
<circle cx="226.1" cy="102.9" r=".46"/>
<circle cx="200.7" cy="118.1" r=".46"/>
<circle cx="215.9" cy="118.1" r=".46"/>
<circle cx="231.1" cy="118.1" r=".46"/>
<circle cx="246.4" cy="118.1" r=".46"/>
</g>
<g font-size="2.8" fill="#840000">
<text x="301" y="277.9">Title:</text>
<text x="310.6" y="277.9">sunflower</text>
<text x="327.3" y="277.9">(pn-dense):</text>
<text x="348" y="277.9">driver</text>
<text x="358.8" y="277.9">1</text>
<text x="363" y="277.9">and</text>
<text x="370.7" y="277.9">matrix</text>
</g>
<g font-size="2.5" fill="#0000c2">
<text x="14" y="39">DRIVER 1</text>
<text x="27.9" y="39">(U1,</text>
<text x="34.9" y="39">0x20)</text>
<text x="151.1" y="39">35</text>
<text x="156" y="39">RGB LEDS: R=CS(3k-2),</text>
<text x="190.7" y="39">G=CS(3k-1),</text>
<text x="209.9" y="39">B=CS(3k)</text>
</g>
<g font-size="2.1" fill="#840000">
<text x="301" y="262">Drawn</text>
<text x="309" y="262">by</text>
<text x="312.8" y="262">scripts/sunflower/sch_gen.py</text>
<text x="301" y="268.2">CERN-OHL-P-2.0</text>
<text x="301" y="265">U1</text>
<text x="305.3" y="265">AW20198QNR</text>
<text x="321.4" y="265">(0x20),</text>
<text x="330.9" y="265">35</text>
<text x="335" y="265">RGB LEDs</text>
<text x="347.4" y="265">(drivers-aw20198.md)</text>
<text x="301" y="273.7">File:</text>
<text x="301" y="271">Sheet:</text>
<text x="307.1" y="273.7">matrix1.kicad_sch</text>
<text x="309.2" y="271">/Driver</text>
<text x="318.6" y="271">1</text>
<text x="321.3" y="271">and</text>
<text x="326.7" y="271">matrix/</text>
<text x="301" y="281.1">Size:</text>
<text x="307.6" y="281.1">A3</text>
<text x="323" y="281.1">Date:</text>
<text x="330" y="281.1">2026-11-05</text>
<text x="386" y="281.3">Rev:</text>
<text x="392.4" y="281.3">PN</text>
<text x="301" y="283.9">KiCad</text>
<text x="308.7" y="283.9">E.D.A.</text>
<text x="316.3" y="283.9">9.0.8</text>
<text x="386" y="283.9">Id:</text>
<text x="390.1" y="283.9">4/5</text>
</g>
<g font-size="1.8" fill="#840000">
<text x="35" y="11.9">1</text>
<text x="85" y="11.9">2</text>
<text x="135" y="11.9">3</text>
<text x="185" y="11.9">4</text>
<text x="235" y="11.9">5</text>
<text x="285" y="11.9">6</text>
<text x="335" y="11.9">7</text>
<text x="385" y="11.9">8</text>
<text x="10.3" y="35.9">A</text>
<text x="408.3" y="35.9">A</text>
<text x="10.3" y="85.9">B</text>
<text x="408.2" y="85.9">B</text>
<text x="26.3" y="105.1">I2C_SDA</text>
<text x="26.4" y="107.6">I2C_SCL</text>
<text x="25.8" y="110.2">LED_SDB</text>
<text x="10.3" y="135.9">C</text>
<text x="408.2" y="135.9">C</text>
<text x="10.3" y="185.9">D</text>
<text x="83.6" y="180.4" transform="rotate(-90 83.6 180.4)">23</text>
<text x="408.2" y="185.9">D</text>
<text x="10.3" y="235.9">E</text>
<text x="408.3" y="235.9">E</text>
<text x="10.3" y="285.9">F</text>
<text x="35" y="286.9">1</text>
<text x="85" y="286.9">2</text>
<text x="135" y="286.9">3</text>
<text x="185" y="286.9">4</text>
<text x="235" y="286.9">5</text>
<text x="285" y="286.9">6</text>
<text x="335" y="286.9">7</text>
<text x="385" y="286.9">8</text>
<text x="408.3" y="285.9">F</text>
</g>
<g font-size="1.8" fill="#0f0f0f">
<text x="164.8" y="49.5" transform="rotate(-90 164.8 49.5)">SW1_1</text>
<text x="180" y="49.5" transform="rotate(-90 180 49.5)">SW1_2</text>
<text x="195.2" y="49.5" transform="rotate(-90 195.2 49.5)">SW1_3</text>
<text x="210.5" y="49.5" transform="rotate(-90 210.5 49.5)">SW1_4</text>
<text x="225.7" y="49.5" transform="rotate(-90 225.7 49.5)">SW1_5</text>
<text x="241" y="49.5" transform="rotate(-90 241 49.5)">SW1_6</text>
<text x="256.2" y="49.5" transform="rotate(-90 256.2 49.5)">SW1_7</text>
<text x="271.4" y="49.5" transform="rotate(-90 271.4 49.5)">SW1_8</text>
<text x="286.7" y="49.5" transform="rotate(-90 286.7 49.5)">SW1_9</text>
<text x="154" y="64.4">CS1_1</text>
<text x="154" y="67">CS1_2</text>
<text x="154" y="69.5">CS1_3</text>
<text x="154" y="89.8">CS1_4</text>
<text x="154" y="92.4">CS1_5</text>
<text x="154" y="94.9">CS1_6</text>
<text x="104.1" y="103.8">SW1_1</text>
<text x="104.1" y="106.3">SW1_2</text>
<text x="104.1" y="114">SW1_5</text>
<text x="104.1" y="108.9">SW1_3</text>
<text x="104.1" y="111.4">SW1_4</text>
<text x="104.1" y="116.5">SW1_6</text>
<text x="104.1" y="119">SW1_7</text>
<text x="154" y="117.8">CS1_8</text>
<text x="154" y="115.2">CS1_7</text>
<text x="104.1" y="121.6">SW1_8</text>
<text x="104.1" y="124.1">SW1_9</text>
<text x="154" y="120.3">CS1_9</text>
<text x="104.1" y="134.3">CS1_1</text>
<text x="104.1" y="136.8">CS1_2</text>
<text x="104.1" y="139.4">CS1_3</text>
<text x="104.1" y="141.9">CS1_4</text>
<text x="152.7" y="143.2">CS1_11</text>
<text x="152.7" y="140.6">CS1_10</text>
<text x="104.1" y="149.5">CS1_7</text>
<text x="104.1" y="144.4">CS1_5</text>
<text x="104.1" y="147">CS1_6</text>
<text x="152.7" y="145.7">CS1_12</text>
<text x="104.1" y="154.6">CS1_9</text>
<text x="104.1" y="152.1">CS1_8</text>
<text x="104.1" y="157.1">CS1_10</text>
<text x="104.1" y="159.7">CS1_11</text>
<text x="104.1" y="162.2">CS1_12</text>
</g>
<g font-size="1.8" fill="#006464">
<text x="168.2" y="59.3">RGB</text>
<text x="170.1" y="54.2">D1</text>
<text x="183.4" y="59.3">RGB</text>
<text x="185.3" y="54.2">D2</text>
<text x="198.7" y="59.3">RGB</text>
<text x="200.6" y="54.2">D3</text>
<text x="213.9" y="59.3">RGB</text>
<text x="215.8" y="54.2">D4</text>
<text x="229.1" y="59.3">RGB</text>
<text x="231.1" y="54.2">D5</text>
<text x="244.4" y="59.3">RGB</text>
<text x="246.3" y="54.2">D6</text>
<text x="259.6" y="59.3">RGB</text>
<text x="261.5" y="54.2">D7</text>
<text x="274.9" y="59.3">RGB</text>
<text x="276.8" y="54.2">D8</text>
<text x="290.1" y="59.3">RGB</text>
<text x="292" y="54.2">D9</text>
<text x="50.9" y="80.9">VSYS</text>
<text x="169.5" y="79.6">D10</text>
<text x="169.9" y="80.7" transform="rotate(-90 169.9 80.7)">2</text>
<text x="184.7" y="79.6">D11</text>
<text x="185.2" y="80.7" transform="rotate(-90 185.2 80.7)">2</text>
<text x="200" y="79.6">D12</text>
<text x="200.4" y="80.7" transform="rotate(-90 200.4 80.7)">2</text>
<text x="215.2" y="79.6">D13</text>
<text x="215.6" y="80.7" transform="rotate(-90 215.6 80.7)">2</text>
<text x="230.5" y="79.6">D14</text>
<text x="230.9" y="80.7" transform="rotate(-90 230.9 80.7)">2</text>
<text x="245.7" y="79.6">D15</text>
<text x="246.1" y="80.7" transform="rotate(-90 246.1 80.7)">2</text>
<text x="260.9" y="79.6">D16</text>
<text x="261.4" y="80.7" transform="rotate(-90 261.4 80.7)">2</text>
<text x="276.2" y="79.6">D17</text>
<text x="276.6" y="80.7" transform="rotate(-90 276.6 80.7)">2</text>
<text x="291.4" y="79.6">D18</text>
<text x="291.8" y="80.7" transform="rotate(-90 291.8 80.7)">2</text>
<text x="58.4" y="87.2">C30</text>
<text x="58.4" y="89.8">22u</text>
<text x="68.6" y="89.8">1u</text>
<text x="68.6" y="87.2">C31</text>
<text x="77.5" y="89.8">100n</text>
<text x="77.5" y="87.2">C32</text>
<text x="95.3" y="89.8">100n</text>
<text x="95.3" y="87.2">C33</text>
<text x="104.1" y="89.8">1u</text>
<text x="104.1" y="87.2">C34</text>
<text x="168.2" y="84.7">RGB</text>
<text x="183.4" y="84.7">RGB</text>
<text x="198.7" y="84.7">RGB</text>
<text x="213.9" y="84.7">RGB</text>
<text x="229.1" y="84.7">RGB</text>
<text x="244.4" y="84.7">RGB</text>
<text x="259.6" y="84.7">RGB</text>
<text x="274.9" y="84.7">RGB</text>
<text x="290.1" y="84.7">RGB</text>
<text x="53.8" y="96.1">GND</text>
<text x="64" y="96.1">GND</text>
<text x="72.9" y="96.1">GND</text>
<text x="90.7" y="96.1">GND</text>
<text x="99.6" y="96.1">GND</text>
<text x="71.6" y="105">SDA</text>
<text x="71.6" y="107.5">SCL</text>
<text x="82.1" y="107.2" transform="rotate(-90 82.1 107.2)">PVCC</text>
<text x="87.2" y="105.9" transform="rotate(-90 87.2 105.9)">VCC</text>
<text x="91.9" y="105">SW1</text>
<text x="91.9" y="107.5">SW2</text>
<text x="169.5" y="105">D19</text>
<text x="169.9" y="106.1" transform="rotate(-90 169.9 106.1)">2</text>
<text x="184.7" y="105">D20</text>
<text x="185.2" y="106.1" transform="rotate(-90 185.2 106.1)">2</text>
<text x="200" y="105">D21</text>
<text x="200.4" y="106.1" transform="rotate(-90 200.4 106.1)">2</text>
<text x="215.2" y="105">D22</text>
<text x="215.6" y="106.1" transform="rotate(-90 215.6 106.1)">2</text>
<text x="230.5" y="105">D23</text>
<text x="230.9" y="106.1" transform="rotate(-90 230.9 106.1)">2</text>
<text x="245.7" y="105">D24</text>
<text x="246.1" y="106.1" transform="rotate(-90 246.1 106.1)">2</text>
<text x="260.9" y="105">D25</text>
<text x="261.4" y="106.1" transform="rotate(-90 261.4 106.1)">2</text>
<text x="276.2" y="105">D26</text>
<text x="276.6" y="106.1" transform="rotate(-90 276.6 106.1)">2</text>
<text x="291.4" y="105">D27</text>
<text x="291.8" y="106.1" transform="rotate(-90 291.8 106.1)">2</text>
<text x="71.6" y="110.1">EN</text>
<text x="91.9" y="110.1">SW3</text>
<text x="91.9" y="112.6">SW4</text>
<text x="168.2" y="110.1">RGB</text>
<text x="183.4" y="110.1">RGB</text>
<text x="198.7" y="110.1">RGB</text>
<text x="213.9" y="110.1">RGB</text>
<text x="229.1" y="110.1">RGB</text>
<text x="244.4" y="110.1">RGB</text>
<text x="259.6" y="110.1">RGB</text>
<text x="274.9" y="110.1">RGB</text>
<text x="290.1" y="110.1">RGB</text>
<text x="71.6" y="115.2">AD0</text>
<text x="71.6" y="117.7">AD1</text>
<text x="91.9" y="115.2">SW5</text>
<text x="91.9" y="117.7">SW6</text>
<text x="61.5" y="124.1">GND</text>
<text x="71.6" y="125.3">ISET</text>
<text x="91.9" y="120.2">SW7</text>
<text x="91.9" y="122.8">SW8</text>
<text x="91.9" y="125.3">SW9</text>
<text x="49.4" y="127.9">R30</text>
<text x="49.7" y="130.4">30k</text>
<text x="71.6" y="127.9">SYNC</text>
<text x="90.7" y="127.9">SW10</text>
<text x="90.7" y="130.4">SW11</text>
<text x="169.5" y="130.4">D28</text>
<text x="169.9" y="131.5" transform="rotate(-90 169.9 131.5)">2</text>
<text x="184.7" y="130.4">D29</text>
<text x="185.2" y="131.5" transform="rotate(-90 185.2 131.5)">2</text>
<text x="200" y="130.4">D30</text>
<text x="200.4" y="131.5" transform="rotate(-90 200.4 131.5)">2</text>
<text x="215.2" y="130.4">D31</text>
<text x="215.6" y="131.5" transform="rotate(-90 215.6 131.5)">2</text>
<text x="230.5" y="130.4">D32</text>
<text x="230.9" y="131.5" transform="rotate(-90 230.9 131.5)">2</text>
<text x="245.7" y="130.4">D33</text>
<text x="246.1" y="131.5" transform="rotate(-90 246.1 131.5)">2</text>
<text x="260.9" y="130.4">D34</text>
<text x="261.4" y="131.5" transform="rotate(-90 261.4 131.5)">2</text>
<text x="276.2" y="130.4">D35</text>
<text x="276.6" y="131.5" transform="rotate(-90 276.6 131.5)">2</text>
<text x="53.8" y="136.8">GND</text>
<text x="78.7" y="135.5">U1</text>
<text x="92.1" y="135.5">CS1</text>
<text x="168.2" y="135.5">RGB</text>
<text x="183.4" y="135.5">RGB</text>
<text x="198.7" y="135.5">RGB</text>
<text x="213.9" y="135.5">RGB</text>
<text x="229.1" y="135.5">RGB</text>
<text x="244.4" y="135.5">RGB</text>
<text x="259.6" y="135.5">RGB</text>
<text x="274.9" y="135.5">RGB</text>
<text x="78.7" y="138">AW20198QNR</text>
<text x="92.1" y="138">CS2</text>
<text x="92.1" y="140.6">CS3</text>
<text x="92.1" y="143.1">CS4</text>
<text x="92.1" y="145.6">CS5</text>
<text x="92.1" y="148.2">CS6</text>
<text x="92.1" y="150.7">CS7</text>
<text x="92.1" y="153.3">CS8</text>
<text x="92.1" y="155.8">CS9</text>
<text x="90.9" y="158.3">CS10</text>
<text x="90.9" y="160.9">CS11</text>
<text x="90.9" y="163.4">CS12</text>
<text x="90.9" y="166">CS13</text>
<text x="90.9" y="168.5">CS14</text>
<text x="90.9" y="171">CS15</text>
<text x="90.9" y="173.6">CS16</text>
<text x="84.7" y="177.3" transform="rotate(-90 84.7 177.3)">GND</text>
<text x="90.9" y="176.1">CS17</text>
<text x="90.9" y="178.7">CS18</text>
<text x="81.8" y="185">GND</text>
</g>
<g font-size="1.8" fill="#a90000">
<text x="169.9" y="55.3" transform="rotate(-90 169.9 55.3)">2</text>
<text x="185.2" y="55.3" transform="rotate(-90 185.2 55.3)">2</text>
<text x="200.4" y="55.3" transform="rotate(-90 200.4 55.3)">2</text>
<text x="215.6" y="55.3" transform="rotate(-90 215.6 55.3)">2</text>
<text x="230.9" y="55.3" transform="rotate(-90 230.9 55.3)">2</text>
<text x="246.1" y="55.3" transform="rotate(-90 246.1 55.3)">2</text>
<text x="261.4" y="55.3" transform="rotate(-90 261.4 55.3)">2</text>
<text x="276.6" y="55.3" transform="rotate(-90 276.6 55.3)">2</text>
<text x="291.8" y="55.3" transform="rotate(-90 291.8 55.3)">2</text>
<text x="167.4" y="62.9" transform="rotate(-90 167.4 62.9)">1</text>
<text x="169.9" y="62.9" transform="rotate(-90 169.9 62.9)">3</text>
<text x="172.5" y="62.9" transform="rotate(-90 172.5 62.9)">4</text>
<text x="182.6" y="62.9" transform="rotate(-90 182.6 62.9)">1</text>
<text x="185.2" y="62.9" transform="rotate(-90 185.2 62.9)">3</text>
<text x="187.7" y="62.9" transform="rotate(-90 187.7 62.9)">4</text>
<text x="197.9" y="62.9" transform="rotate(-90 197.9 62.9)">1</text>
<text x="200.4" y="62.9" transform="rotate(-90 200.4 62.9)">3</text>
<text x="202.9" y="62.9" transform="rotate(-90 202.9 62.9)">4</text>
<text x="213.1" y="62.9" transform="rotate(-90 213.1 62.9)">1</text>
<text x="215.6" y="62.9" transform="rotate(-90 215.6 62.9)">3</text>
<text x="218.2" y="62.9" transform="rotate(-90 218.2 62.9)">4</text>
<text x="228.3" y="62.9" transform="rotate(-90 228.3 62.9)">1</text>
<text x="230.9" y="62.9" transform="rotate(-90 230.9 62.9)">3</text>
<text x="233.4" y="62.9" transform="rotate(-90 233.4 62.9)">4</text>
<text x="243.6" y="62.9" transform="rotate(-90 243.6 62.9)">1</text>
<text x="246.1" y="62.9" transform="rotate(-90 246.1 62.9)">3</text>
<text x="248.7" y="62.9" transform="rotate(-90 248.7 62.9)">4</text>
<text x="258.8" y="62.9" transform="rotate(-90 258.8 62.9)">1</text>
<text x="261.4" y="62.9" transform="rotate(-90 261.4 62.9)">3</text>
<text x="263.9" y="62.9" transform="rotate(-90 263.9 62.9)">4</text>
<text x="274.1" y="62.9" transform="rotate(-90 274.1 62.9)">1</text>
<text x="276.6" y="62.9" transform="rotate(-90 276.6 62.9)">3</text>
<text x="279.1" y="62.9" transform="rotate(-90 279.1 62.9)">4</text>
<text x="289.3" y="62.9" transform="rotate(-90 289.3 62.9)">1</text>
<text x="291.8" y="62.9" transform="rotate(-90 291.8 62.9)">3</text>
<text x="294.4" y="62.9" transform="rotate(-90 294.4 62.9)">4</text>
<text x="167.4" y="88.3" transform="rotate(-90 167.4 88.3)">1</text>
<text x="169.9" y="88.3" transform="rotate(-90 169.9 88.3)">3</text>
<text x="172.5" y="88.3" transform="rotate(-90 172.5 88.3)">4</text>
<text x="182.6" y="88.3" transform="rotate(-90 182.6 88.3)">1</text>
<text x="185.2" y="88.3" transform="rotate(-90 185.2 88.3)">3</text>
<text x="187.7" y="88.3" transform="rotate(-90 187.7 88.3)">4</text>
<text x="197.9" y="88.3" transform="rotate(-90 197.9 88.3)">1</text>
<text x="200.4" y="88.3" transform="rotate(-90 200.4 88.3)">3</text>
<text x="202.9" y="88.3" transform="rotate(-90 202.9 88.3)">4</text>
<text x="213.1" y="88.3" transform="rotate(-90 213.1 88.3)">1</text>
<text x="215.6" y="88.3" transform="rotate(-90 215.6 88.3)">3</text>
<text x="218.2" y="88.3" transform="rotate(-90 218.2 88.3)">4</text>
<text x="228.3" y="88.3" transform="rotate(-90 228.3 88.3)">1</text>
<text x="230.9" y="88.3" transform="rotate(-90 230.9 88.3)">3</text>
<text x="233.4" y="88.3" transform="rotate(-90 233.4 88.3)">4</text>
<text x="243.6" y="88.3" transform="rotate(-90 243.6 88.3)">1</text>
<text x="246.1" y="88.3" transform="rotate(-90 246.1 88.3)">3</text>
<text x="248.7" y="88.3" transform="rotate(-90 248.7 88.3)">4</text>
<text x="258.8" y="88.3" transform="rotate(-90 258.8 88.3)">1</text>
<text x="261.4" y="88.3" transform="rotate(-90 261.4 88.3)">3</text>
<text x="263.9" y="88.3" transform="rotate(-90 263.9 88.3)">4</text>
<text x="274.1" y="88.3" transform="rotate(-90 274.1 88.3)">1</text>
<text x="276.6" y="88.3" transform="rotate(-90 276.6 88.3)">3</text>
<text x="279.1" y="88.3" transform="rotate(-90 279.1 88.3)">4</text>
<text x="289.3" y="88.3" transform="rotate(-90 289.3 88.3)">1</text>
<text x="291.8" y="88.3" transform="rotate(-90 291.8 88.3)">3</text>
<text x="294.4" y="88.3" transform="rotate(-90 294.4 88.3)">4</text>
<text x="81" y="101" transform="rotate(-90 81 101)">5</text>
<text x="86.1" y="101.6" transform="rotate(-90 86.1 101.6)">22</text>
<text x="68.5" y="103.9">28</text>
<text x="68.5" y="106.4">27</text>
<text x="97.1" y="103.9">6</text>
<text x="97.1" y="106.4">4</text>
<text x="68.5" y="109">26</text>
<text x="97.1" y="109">7</text>
<text x="97.1" y="111.5">3</text>
<text x="167.4" y="113.7" transform="rotate(-90 167.4 113.7)">1</text>
<text x="169.9" y="113.7" transform="rotate(-90 169.9 113.7)">3</text>
<text x="172.5" y="113.7" transform="rotate(-90 172.5 113.7)">4</text>
<text x="182.6" y="113.7" transform="rotate(-90 182.6 113.7)">1</text>
<text x="185.2" y="113.7" transform="rotate(-90 185.2 113.7)">3</text>
<text x="187.7" y="113.7" transform="rotate(-90 187.7 113.7)">4</text>
<text x="197.9" y="113.7" transform="rotate(-90 197.9 113.7)">1</text>
<text x="200.4" y="113.7" transform="rotate(-90 200.4 113.7)">3</text>
<text x="202.9" y="113.7" transform="rotate(-90 202.9 113.7)">4</text>
<text x="213.1" y="113.7" transform="rotate(-90 213.1 113.7)">1</text>
<text x="215.6" y="113.7" transform="rotate(-90 215.6 113.7)">3</text>
<text x="218.2" y="113.7" transform="rotate(-90 218.2 113.7)">4</text>
<text x="228.3" y="113.7" transform="rotate(-90 228.3 113.7)">1</text>
<text x="230.9" y="113.7" transform="rotate(-90 230.9 113.7)">3</text>
<text x="233.4" y="113.7" transform="rotate(-90 233.4 113.7)">4</text>
<text x="243.6" y="113.7" transform="rotate(-90 243.6 113.7)">1</text>
<text x="246.1" y="113.7" transform="rotate(-90 246.1 113.7)">3</text>
<text x="248.7" y="113.7" transform="rotate(-90 248.7 113.7)">4</text>
<text x="258.8" y="113.7" transform="rotate(-90 258.8 113.7)">1</text>
<text x="261.4" y="113.7" transform="rotate(-90 261.4 113.7)">3</text>
<text x="263.9" y="113.7" transform="rotate(-90 263.9 113.7)">4</text>
<text x="274.1" y="113.7" transform="rotate(-90 274.1 113.7)">1</text>
<text x="276.6" y="113.7" transform="rotate(-90 276.6 113.7)">3</text>
<text x="279.1" y="113.7" transform="rotate(-90 279.1 113.7)">4</text>
<text x="289.3" y="113.7" transform="rotate(-90 289.3 113.7)">1</text>
<text x="291.8" y="113.7" transform="rotate(-90 291.8 113.7)">3</text>
<text x="294.4" y="113.7" transform="rotate(-90 294.4 113.7)">4</text>
<text x="68.5" y="114">25</text>
<text x="68.5" y="116.6">24</text>
<text x="97.1" y="114">8</text>
<text x="97.1" y="116.6">2</text>
<text x="97.1" y="119.1">9</text>
<text x="68.5" y="124.2">29</text>
<text x="96.5" y="124.2">10</text>
<text x="97.1" y="121.7">1</text>
<text x="68.5" y="126.7">30</text>
<text x="96.5" y="126.7">40</text>
<text x="96.5" y="129.3">11</text>
<text x="96.5" y="134.4">39</text>
<text x="96.5" y="136.9">38</text>
<text x="96.5" y="139.4">37</text>
<text x="96.5" y="142">36</text>
<text x="167.4" y="139.1" transform="rotate(-90 167.4 139.1)">1</text>
<text x="169.9" y="139.1" transform="rotate(-90 169.9 139.1)">3</text>
<text x="172.5" y="139.1" transform="rotate(-90 172.5 139.1)">4</text>
<text x="182.6" y="139.1" transform="rotate(-90 182.6 139.1)">1</text>
<text x="185.2" y="139.1" transform="rotate(-90 185.2 139.1)">3</text>
<text x="187.7" y="139.1" transform="rotate(-90 187.7 139.1)">4</text>
<text x="197.9" y="139.1" transform="rotate(-90 197.9 139.1)">1</text>
<text x="200.4" y="139.1" transform="rotate(-90 200.4 139.1)">3</text>
<text x="202.9" y="139.1" transform="rotate(-90 202.9 139.1)">4</text>
<text x="213.1" y="139.1" transform="rotate(-90 213.1 139.1)">1</text>
<text x="215.6" y="139.1" transform="rotate(-90 215.6 139.1)">3</text>
<text x="218.2" y="139.1" transform="rotate(-90 218.2 139.1)">4</text>
<text x="228.3" y="139.1" transform="rotate(-90 228.3 139.1)">1</text>
<text x="230.9" y="139.1" transform="rotate(-90 230.9 139.1)">3</text>
<text x="233.4" y="139.1" transform="rotate(-90 233.4 139.1)">4</text>
<text x="243.6" y="139.1" transform="rotate(-90 243.6 139.1)">1</text>
<text x="246.1" y="139.1" transform="rotate(-90 246.1 139.1)">3</text>
<text x="248.7" y="139.1" transform="rotate(-90 248.7 139.1)">4</text>
<text x="258.8" y="139.1" transform="rotate(-90 258.8 139.1)">1</text>
<text x="261.4" y="139.1" transform="rotate(-90 261.4 139.1)">3</text>
<text x="263.9" y="139.1" transform="rotate(-90 263.9 139.1)">4</text>
<text x="274.1" y="139.1" transform="rotate(-90 274.1 139.1)">1</text>
<text x="276.6" y="139.1" transform="rotate(-90 276.6 139.1)">3</text>
<text x="279.1" y="139.1" transform="rotate(-90 279.1 139.1)">4</text>
<text x="96.5" y="144.5">35</text>
<text x="96.5" y="147.1">34</text>
<text x="96.5" y="149.6">33</text>
<text x="96.5" y="152.1">32</text>
<text x="96.5" y="154.7">31</text>
<text x="96.5" y="157.2">21</text>
<text x="96.5" y="159.8">20</text>
<text x="96.5" y="162.3">19</text>
<text x="96.5" y="164.8">18</text>
<text x="96.5" y="167.4">17</text>
<text x="96.5" y="169.9">15</text>
<text x="96.5" y="172.5">14</text>
<text x="96.5" y="175">13</text>
<text x="96.5" y="177.5">12</text>
</g>
</svg>
